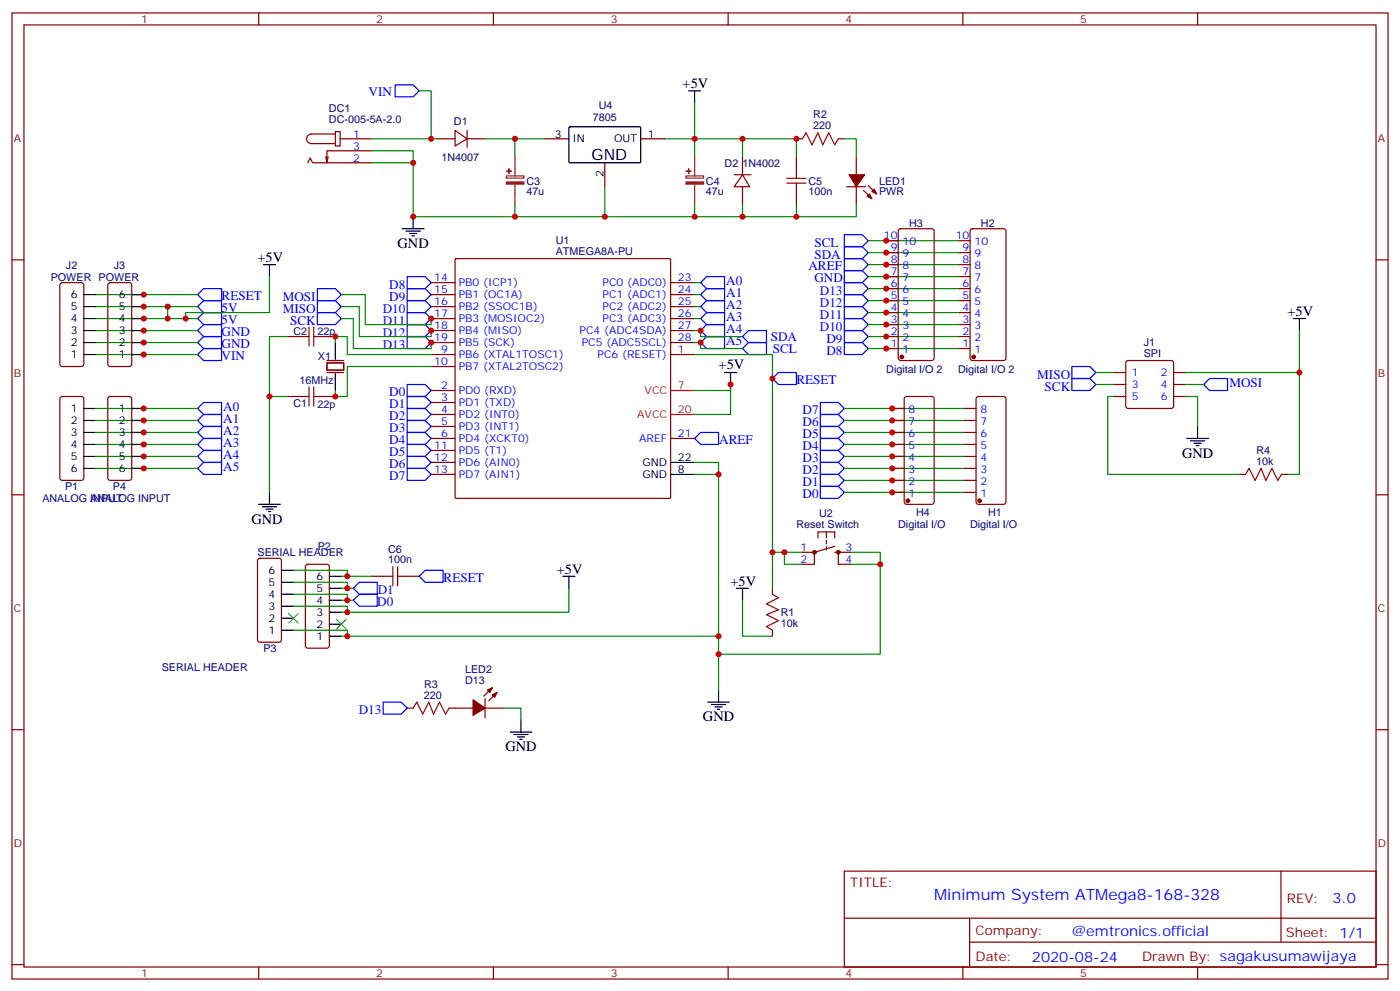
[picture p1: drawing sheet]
<svg xmlns="http://www.w3.org/2000/svg" width="412mm" height="292mm" viewBox="0 0 412 292" stroke-linecap="round" stroke-linejoin="round" font-family="sans-serif">
<g fill="none" stroke="#870000" stroke-width=".35">
<path d="M3.5 3.8h405.4v284.3h-405.4zM7.1 7.3h398.2v277.3h-398.2zM76.2 3.8v3.5M145.3 3.8v3.5M214.5 3.8v3.5M283.6 3.8v3.5M352.8 3.8v3.5M98.8 38.7h1.4v4.3h-1.4zM98.8 39.4h-7.1a1.41 1.41 0 0 0-1.4 1.5 1.41 1.41 0 0 0 1.4 1.4h7.1M134.1 38.4l3.5 2.5-3.5 2.1zM137.6 38.4v4.9M90.7 47.9l.7-1.4 .7 1.4h17.3"/>
<path d="M96.7 46.1l-.4 1.8M100.2 40.9h9.2M109.4 44.4h-13.1v3.5l-.3-1.8M128.8 40.9h5.3M137.6 40.9h5.3M160.5 40.9h7.1M178.2 47.9v7.1M188.7 40.9h7.1M216.3 51.4h4.9M218.7 51.4l2.1 3.6h-4.5zM218.7 46.1v5.3M218.7 55v5.3"/>
<path d="M234.6 40.9h1.8M234.6 46.1v3.6M234.6 56.7v3.6M246.9 40.9h1.8M249.4 55h5.7M252.2 46.1v5.3M252.2 55v5.3M254.4 56l2.4 2.5M255.8 54.6l2.4 2.5M3.5 76.5h3.6M134.1 76.3l.3-.2h62.8l.3 .2 .1 70-.2 .3-63 .1-.3-.2zM261.1 77.9h3.5"/>
<path d="M261.1 74.4h3.5M261.1 70.8h3.5M264.8 67.5l.5-.2h9.2l.6 .4 .1 37.7-.5 .7h-9.4l-.7-.4v-37.7zM282.2 77.9h3.6M282.2 74.4h3.6M282.2 70.8h3.6M286 67.5l.5-.2h9.1l.7 .4v37.7l-.4 .7h-9.4l-.7-.4v-37.7zM405.3 76.5h3.6M17.9 83.4l.4-.2h5.7l.6 .4 .1 23.6-.5 .6-5.9 .1-.6-.5-.1-23.5zM32 83.4l.5-.2h5.6l.7 .4v23.6l-.5 .6-5.8 .1-.7-.5-.1-23.5zM84.7 99.1h3.5M95.2 99.1h3.6"/>
<path d="M127 83.2h7.1M127 86.7h7.1M127 90.2h7.1M127 93.8h7.1M127 97.3h7.1M197.6 83.2h7M197.6 86.7h7M197.6 90.2h7M197.6 93.8h7M197.6 97.3h7M261.1 99.1h3.5M261.1 95.5h3.5"/>
<path d="M261.1 92h3.5M261.1 88.5h3.5M261.1 84.9h3.5M261.1 81.4h3.5M282.2 99.1h3.6M282.2 95.5h3.6M282.2 92h3.6M282.2 88.5h3.6M282.2 84.9h3.6M282.2 81.4h3.6M17.9 116.9l.4-.2h5.7l.6 .4 .1 23.6-.5 .6-5.9 .1-.6-.5-.1-23.5zM32 116.9l.5-.2h5.6l.7 .4v23.6l-.5 .6-5.8 .1-.7-.5-.1-23.5z"/>
<path d="M84.7 116.7h3.5M95.2 116.7h3.6M96.3 106.8h4.9v2.1h-4.9zM96.3 106.1h4.9M96.3 109.6h4.9M127 104.4h7.1M127 114.9h7.1M127 118.5h7.1M127 107.9h7.1M127 100.8h7.1M197.6 104.4h7M197.6 100.8h7"/>
<path d="M261.1 102.6h3.5M266.6 116.9l.5-.2h7.4l.6 .4 .1 30.6-.5 .7h-7.6l-.7-.4-.1-30.6zM282.2 102.6h3.6M287.7 116.9l.5-.2h7.4l.7 .4v30.6l-.4 .7h-7.7l-.6-.4-.1-30.6zM328.1 116.7h3.5M328.1 109.6h3.5M328.1 113.2h3.5M331.8 106.3l.5-.2h12.7l.5 .2 .2 .5v12.7l-.2 .5-.5 .2h-12.7l-.5-.2-.2-.5v-12.7zM345.7 116.7h3.5M345.7 109.6h3.5M345.7 113.2h3.5M127 122h7.1"/>
<path d="M127 125.5h7.1M127 129h7.1M127 132.6h7.1M127 136.1h7.1M127 139.6h7.1M197.6 129h7M262.8 137.9h3.5M262.8 134.3h3.5M262.8 130.8h3.5M262.8 127.3h3.5M262.8 123.8h3.5M262.8 120.2h3.5"/>
<path d="M284 137.9h3.5M284 134.3h3.5M284 130.8h3.5M284 127.3h3.5M284 123.8h3.5M284 120.2h3.5M365.1 139.6h1.8M377.5 139.6h1.7M3.5 145.6h3.6M240.9 158.3v-1.7h5v1.7M243.4 156.6v1.7M243.4 159v1.1"/>
<path d="M262.8 144.9h3.5M262.8 141.4h3.5M284 144.9h3.5M284 141.4h3.5M405.3 145.6h3.6M76.1 164.5l.5-.2h5.6l.6 .5 .1 23.5-.5 .7h-5.8l-.7-.4-.1-23.6zM90.2 166.3l.5-.2h5.6l.7 .4v23.6l-.4 .6-5.9 .1-.7-.5v-23.5zM109.4 169.6h3.5M119.9 169.6h3.6M227.5 173.1v1.8M236.4 162.6h3.5M239.9 162.6v3.5h-3.5"/>
<path d="M243.4 160.8v1.1M245.9 162.6h4.6M245.9 160.8l-6 1.8M246.9 162.6v3.5h3.6M227.5 185.5v1.8M3.5 214.8h3.6M119.9 208.4h1.8M132.3 208.4h7M142.9 208.4h5.3M142.9 205.6v5.6M145 202.4l-2.5 2.5M146.4 203.8l-2.5 2.5"/>
<path d="M405.3 214.8h3.6M248.7 256.4h156.6v28.2h-156.6zM377.3 256.4v20.9M248.7 270.2h156.5M285.6 277.3h119.6M285.6 270.2v14.2M3.5 283.9h3.6M76.2 284.6v3.5M145.3 284.6v3.5M214.5 284.6v3.5M283.6 284.6v3.5M352.8 284.6v3.5"/>
<path d="M405.3 283.9h3.6"/>
</g>
<path d="M197.6 114.9h7M197.6 122h7" fill="none" stroke="#f00" stroke-width=".35"/>
<g fill="none" stroke="#000" stroke-width=".35">
<path d="M167.6 37.5l.3-.2 20.7 .1 .1 .3v10l-.3 .2h-20.7l-.1-.3zM202.8 26.7h3.6M204.6 26.7v3.6M77.6 77.9h3.5M79.4 77.9v3.5M118.5 67.3h6.4M119.6 68h4.2M120.6 68.7h2.2M121.4 69.4h.7M121.7 63.8v3.5M24.7 93.8h3.5M24.7 97.3h3.5"/>
<path d="M24.7 90.2h3.5M24.7 86.7h3.5M38.8 93.8h3.5M38.8 97.3h3.5M38.8 90.2h3.5M38.8 86.7h3.5M381 93.8h3.5M382.8 93.8v3.5M24.7 104.4h3.5M24.7 100.8h3.5M38.8 104.4h3.5M38.8 100.8h3.5"/>
<path d="M98.8 100.8v5M98.8 110v4.9M213.4 109.6h3.6M215.2 109.6v3.6M24.7 120.2h3.5M24.7 123.8h3.5M24.7 127.3h3.5M24.7 130.8h3.5M24.7 134.3h3.5M24.7 137.9h3.5M38.8 120.2h3.5M38.8 123.8h3.5"/>
<path d="M38.8 127.3h3.5M38.8 130.8h3.5M38.8 134.3h3.5M38.8 137.9h3.5M197.6 139.6h7M197.6 136.1h7M349.6 129h6.4M350.7 129.8h4.2M351.7 130.5h2.1M352.4 131.2h.7M352.8 125.5v3.5M76.2 148.4h6.3"/>
<path d="M77.3 149.2h4.2M78.3 149.9h2.1M79 150.6h.7M79.4 144.9v3.5M82.9 178.4h3.5M82.9 174.9h3.5M82.9 171.4h3.5M82.9 167.9h3.5M97 173.1h3.5M97 176.7h3.5M97 169.6h3.5M165.8 169.6h3.5"/>
<path d="M167.6 169.6v3.5M217 173.1h3.5M218.7 173.1v3.6M82.9 185.5h3.5M82.9 182h3.5M97 187.3h3.5M97 183.7h3.5M97 180.2h3.5M150.3 215.5h6.3M151.3 216.2h4.3M152.4 216.9h2.1M153.1 217.6h.7"/>
<path d="M153.5 211.9v3.6M208.5 206.7h6.3M209.5 207.4h4.3M210.6 208.1h2.1M211.3 208.8h.7M211.7 203.1v3.6"/>
</g>
<g fill="#870000" stroke="#870000" stroke-width=".35">
<path d="M255.4 57.8l.7-.7 .7 1.4z"/>
<path d="M256.8 56.4l.7-.7 .7 1.4z"/>
<path d="M250.1 51.4h4.6l-2.5 3.6z"/>
<path d="M145 204.5l1.4-.7-.7 1.4z"/>
<path d="M143.6 203.1l1.4-.7-.7 1.4z"/>
<path d="M139.3 206l3.6 2.4-3.6 2.1z"/>
<circle cx="288.6" cy="147.4" r=".53"/>
<circle cx="286.8" cy="105.1" r=".53"/>
<circle cx="265.6" cy="105.1" r=".53"/>
<circle cx="267.4" cy="147.4" r=".53"/>
</g>
<g fill="none" stroke="#00f" stroke-width=".35">
<path d="M116.4 25h5.3l1.8 1.7-1.8 1.8h-5.3zM248.7 79.7h5.3l1.8 1.7-1.8 1.8h-5.3zM248.7 76.1h5.3l1.8 1.8-1.8 1.8h-5.3zM248.7 72.6h5.3l1.8 1.8-1.8 1.7h-5.3zM248.7 69.1h5.3l1.8 1.7-1.8 1.8h-5.3zM58.2 97.3l1.8-1.8h5.3v3.6h-5.3zM58.2 93.8l1.8-1.8h5.3v3.5h-5.3zM58.2 90.2l1.8-1.7h5.3v3.5h-5.3zM58.2 86.7l1.8-1.8h5.3v3.6h-5.3zM93.5 92h5.3l1.7 1.8-1.7 1.7h-5.3zM93.5 88.5h5.3l1.7 1.7-1.7 1.8h-5.3zM93.5 84.9h5.3l1.7 1.8-1.7 1.8h-5.3z"/>
<path d="M119.9 81.4h5.3l1.8 1.8-1.8 1.7h-5.3zM119.9 84.9h5.3l1.8 1.8-1.8 1.8h-5.3zM119.9 88.5h5.3l1.8 1.7-1.8 1.8h-5.3zM119.9 92h5.3l1.8 1.8-1.8 1.7h-5.3zM119.9 95.5h5.3l1.8 1.8-1.8 1.8h-5.3zM119.9 99.1h5.3l1.8 1.7-1.8 1.8h-5.3zM206.4 83.2l1.7-1.8h5.3v3.5h-5.3zM206.4 86.7l1.7-1.8h5.3v3.6h-5.3zM206.4 90.2l1.7-1.7h5.3v3.5h-5.3zM206.4 93.8l1.7-1.8h5.3v3.5h-5.3zM206.4 97.3l1.7-1.8h5.3v3.6h-5.3zM218.7 99.1l1.8-1.8h5.3v3.5h-5.3z"/>
<path d="M248.7 97.3h5.3l1.8 1.8-1.8 1.7h-5.3zM248.7 93.8h5.3l1.8 1.7-1.8 1.8h-5.3zM248.7 90.2h5.3l1.8 1.8-1.8 1.8h-5.3zM248.7 86.7h5.3l1.8 1.8-1.8 1.7h-5.3zM248.7 83.2h5.3l1.8 1.7-1.8 1.8h-5.3zM58.2 104.4l1.8-1.8h5.3v3.5h-5.3zM58.2 100.8l1.8-1.7h5.3v3.5h-5.3zM119.9 113.2h5.3l1.8 1.7-1.8 1.8h-5.3zM119.9 116.7h5.3l1.8 1.8-1.8 1.7h-5.3zM206.4 100.8l1.7-1.7h5.3v3.5h-5.3zM218.7 102.6l1.8-1.8h5.3v3.6h-5.3zM227.5 111.4l1.8-1.8h5.3v3.6h-5.3z"/>
<path d="M241.7 118.5h5.2l1.8 1.7-1.8 1.8h-5.2zM248.7 100.8h5.3l1.8 1.8-1.8 1.8h-5.3zM315.7 111.4h5.3l1.8 1.8-1.8 1.7h-5.3zM315.7 107.9h5.3l1.8 1.7-1.8 1.8h-5.3zM354.5 113.2l1.8-1.8h5.3v3.5h-5.3zM58.2 137.9l1.8-1.8h5.3v3.5h-5.3zM58.2 134.3l1.8-1.7h5.3v3.5h-5.3zM58.2 130.8l1.8-1.8h5.3v3.6h-5.3zM58.2 123.8l1.8-1.8h5.3v3.5h-5.3zM58.2 120.2l1.8-1.7h5.3v3.5h-5.3zM60 125.5h5.3v3.5h-5.3l-1.8-1.7zM119.9 120.2h5.3l1.8 1.8-1.8 1.8h-5.3z"/>
<path d="M119.9 123.8h5.3l1.8 1.7-1.8 1.8h-5.3zM119.9 127.3h5.3l1.8 1.7-1.8 1.8h-5.3zM119.9 130.8h5.3l1.8 1.8-1.8 1.7h-5.3zM119.9 134.3h5.3l1.8 1.8-1.8 1.8h-5.3zM119.9 137.9h5.3l1.8 1.7-1.8 1.8h-5.3zM204.6 129l1.8-1.7h5.3v3.5h-5.3zM241.7 139.6h5.2l1.8 1.8-1.8 1.8h-5.2zM241.7 136.1h5.2l1.8 1.8-1.8 1.7h-5.2zM241.7 132.6h5.2l1.8 1.7-1.8 1.8h-5.2zM241.7 129h5.2l1.8 1.8-1.8 1.8h-5.2zM241.7 125.5h5.2l1.8 1.8-1.8 1.7h-5.2zM241.7 122h5.2l1.8 1.8-1.8 1.7h-5.2z"/>
<path d="M241.7 143.2h5.2l1.8 1.7-1.8 1.8h-5.2zM104.1 173.1l1.7-1.7h5.3v3.5h-5.3zM105.8 174.9h5.3v3.5h-5.3l-1.7-1.7zM123.5 169.6l1.7-1.7h5.3v3.5h-5.3zM112.9 206.7h5.3l1.7 1.7-1.7 1.8h-5.3z"/>
</g>
<g fill="none" stroke="#008700" stroke-width=".35">
<path d="M123.5 26.7h3.5v14.2M204.6 30.3v15.8M109.4 44.4h12.3v19.4h82.9v-3.5M109.4 40.9h19.4M109.4 47.9h12.3M142.9 40.9h17.6M151.7 40.9v5.2M178.2 55v8.8M195.8 40.9h38.8v5.2M218.7 40.9v5.2M248.7 40.9h3.5v5.2M151.7 60.3v3.5"/>
<path d="M218.7 60.3v3.5M234.6 60.3v3.5h-30M252.2 60.3v3.5h-17.6M255.8 70.8h26.4M255.8 74.4h26.4M255.8 77.9h26.4M28.2 97.3h30M28.2 93.8h30M28.2 90.2h30M28.2 86.7h30M49.4 90.2v3.6M79.4 81.4v10.6h-24.7v1.8"/>
<path d="M84.7 99.1h-5.3v45.8M100.5 93.8h3.6v8.8h22.9v-1.8M100.5 90.2h5.3v8.9h21.2v-1.8M100.5 86.7h7.1v8.8h19.4v-1.7M204.6 97.3h1.8v1.8h12.3M204.6 93.8h1.8M204.6 90.2h1.8M204.6 86.7h1.8M204.6 83.2h1.8M255.8 81.4h26.4M255.8 84.9h26.4M255.8 88.5h26.4"/>
<path d="M255.8 92h26.4M255.8 95.5h26.4M255.8 99.1h26.4M382.8 97.3v42.3h-3.6M28.2 104.4h30M28.2 100.8h30M79.4 116.7h5.3M98.8 100.8v-1.7h3.5v5.3h24.7M127 107.9h-24.7v8.8h-3.5v-1.8M204.6 114.9h10.6v-1.7v8.8h-10.6M204.6 100.8h1.8v1.8h12.3M204.6 104.4h22.9v68.7"/>
<path d="M255.8 102.6h26.4M322.8 109.6h5.3M322.8 113.2h5.3M328.1 116.7h-1.8v22.9h38.8M349.2 116.7h3.6v8.8M349.2 109.6h33.6M349.2 113.2h5.3M28.2 120.2h30M28.2 123.8h30M28.2 127.3h30M28.2 130.8h30M28.2 134.3h30"/>
<path d="M28.2 137.9h30M204.6 136.1h7.1v67M204.6 139.6h7.1M248.7 120.2h35.3M248.7 123.8h35.3M248.7 127.3h35.3M248.7 130.8h35.3M248.7 134.3h35.3M248.7 137.9h35.3M248.7 141.4h35.3M248.7 144.9h35.3M86.4 167.9h15.9v1.7"/>
<path d="M86.4 171.4h15.9v1.7M86.4 174.9h15.9v1.8M86.4 178.4h15.9v1.8M100.5 169.6h8.9M100.5 173.1h3.6M100.5 176.7h3.6M167.6 173.1v7.1h-67.1M218.7 176.7v10.6h8.8M227.5 162.6h8.9M231.1 162.6v3.5h5.3M250.5 162.6h8.8v29.9h-47.6M250.5 166.1h8.8"/>
<path d="M86.4 185.5h15.9v1.8M100.5 187.3h111.2M148.2 208.4h5.3v3.5"/>
</g>
<g fill="none" stroke="#a10000" stroke-width=".35">
<path d="M231.8 53.9h5.6M231.8 52.5h5.6M234.6 49.7v2.8M234.6 53.9v2.8M236.4 40.9l1-1.8 1.8 3.5 1.7-3.5 1.5 3.5 1.7-3.5 1.8 3.5 1-1.7M88.2 99.1h2.8M91 96.2v5.7M92.4 96.2v5.7M92.4 99.1h2.8M88.2 116.7h2.8M91 113.9v5.6M92.4 113.9v5.6"/>
<path d="M92.4 116.7h2.8M366.9 139.6l1-1.7 1.8 3.5 1.8-3.5 1.4 3.5 1.7-3.5 1.8 3.5 1.1-1.8M112.9 169.6h2.8M115.7 166.8v5.6M117.1 166.8v5.6M117.1 169.6h2.8M227.5 174.9l1.8 1.1-3.5 1.7 3.5 1.8-3.5 1.4 3.5 1.8-3.5 1.7 1.7 1.1M121.7 208.4l1.1-1.7 1.7 3.5 1.8-3.5 1.4 3.5 1.8-3.5 1.7 3.5 1.1-1.8"/>
</g>
<path d="M149.2 51.8h5.1v.6h-5.1zM151.7 46.1v5.7M151.7 54.3v6M202.1 51.8h5.2v.6h-5.2zM204.6 46.1v5.7M204.6 54.3v6" fill="none" stroke="#8c2424" stroke-width=".35"/>
<g fill="#8c2424" stroke="#8c2424" stroke-width=".35">
<path d="M149.2 53.6h5.1v.6h-5.1z"/>
<path d="M149.2 50.4h1.4z"/>
<path d="M149.9 49.7l.1 1.4z"/>
<path d="M202.1 53.6h5.2v.6h-5.2z"/>
<path d="M202.1 50.4h1.5z"/>
<path d="M202.8 49.7l.1 1.4z"/>
</g>
<path d="M85 180.6l2.8 2.8M87.8 180.6l-2.8 2.8M99.1 182.3l2.9 2.8M102 182.3l-2.9 2.8" fill="none" stroke="#3c3" stroke-width=".35"/>
<g fill="none" stroke="#870000" stroke-width=".71">
<circle cx="239.9" cy="162.6" r=".35"/>
<circle cx="246.9" cy="162.6" r=".35"/>
</g>
<g fill="#c00">
<circle cx="42.3" cy="120.2" r=".88"/>
<circle cx="42.3" cy="123.8" r=".88"/>
<circle cx="42.3" cy="127.3" r=".88"/>
<circle cx="42.3" cy="130.8" r=".88"/>
<circle cx="42.3" cy="134.3" r=".88"/>
<circle cx="42.3" cy="137.9" r=".88"/>
<circle cx="42.3" cy="86.7" r=".88"/>
<circle cx="42.3" cy="90.2" r=".88"/>
<circle cx="42.3" cy="93.8" r=".88"/>
<circle cx="42.3" cy="97.3" r=".88"/>
<circle cx="42.3" cy="100.8" r=".88"/>
<circle cx="42.3" cy="104.4" r=".88"/>
<circle cx="151.7" cy="40.9" r=".88"/>
<circle cx="121.7" cy="47.9" r=".88"/>
<circle cx="121.7" cy="63.8" r=".88"/>
<circle cx="127" cy="97.3" r=".88"/>
<circle cx="102.3" cy="187.3" r=".88"/>
<circle cx="102.3" cy="176.7" r=".88"/>
<circle cx="102.3" cy="169.6" r=".88"/>
<circle cx="79.4" cy="116.7" r=".88"/>
<circle cx="227.5" cy="111.4" r=".88"/>
<circle cx="178.2" cy="63.8" r=".88"/>
<circle cx="211.7" cy="192.5" r=".88"/>
<circle cx="218.7" cy="40.9" r=".88"/>
<circle cx="206.4" cy="100.8" r=".88"/>
<circle cx="151.7" cy="63.8" r=".88"/>
<circle cx="98.8" cy="99.1" r=".88"/>
<circle cx="98.8" cy="116.7" r=".88"/>
<circle cx="211.7" cy="139.6" r=".88"/>
<circle cx="204.6" cy="40.9" r=".88"/>
<circle cx="54.7" cy="93.8" r=".88"/>
<circle cx="206.4" cy="97.3" r=".88"/>
<circle cx="215.2" cy="113.2" r=".88"/>
<circle cx="218.7" cy="63.8" r=".88"/>
<circle cx="259.3" cy="166.1" r=".88"/>
<circle cx="204.6" cy="63.8" r=".88"/>
<circle cx="211.7" cy="187.3" r=".88"/>
<circle cx="102.3" cy="173.1" r=".88"/>
<circle cx="102.3" cy="180.2" r=".88"/>
<circle cx="234.6" cy="40.9" r=".88"/>
<circle cx="234.6" cy="63.8" r=".88"/>
<circle cx="382.8" cy="109.6" r=".88"/>
<circle cx="127" cy="100.8" r=".88"/>
<circle cx="127" cy="93.8" r=".88"/>
<circle cx="49.4" cy="90.2" r=".88"/>
<circle cx="49.4" cy="93.8" r=".88"/>
<circle cx="231.1" cy="162.6" r=".88"/>
<circle cx="227.5" cy="162.6" r=".88"/>
<circle cx="127" cy="40.9" r=".88"/>
<circle cx="261.1" cy="70.8" r=".88"/>
<circle cx="261.1" cy="74.4" r=".88"/>
<circle cx="261.1" cy="77.9" r=".88"/>
<circle cx="261.1" cy="81.4" r=".88"/>
<circle cx="261.1" cy="84.9" r=".88"/>
<circle cx="261.1" cy="88.5" r=".88"/>
<circle cx="261.1" cy="92" r=".88"/>
<circle cx="261.1" cy="95.5" r=".88"/>
<circle cx="261.1" cy="99.1" r=".88"/>
<circle cx="261.1" cy="102.6" r=".88"/>
<circle cx="262.8" cy="144.9" r=".88"/>
<circle cx="262.8" cy="141.4" r=".88"/>
<circle cx="262.8" cy="137.9" r=".88"/>
<circle cx="262.8" cy="134.3" r=".88"/>
<circle cx="262.8" cy="130.8" r=".88"/>
<circle cx="262.8" cy="127.3" r=".88"/>
<circle cx="262.8" cy="123.8" r=".88"/>
<circle cx="262.8" cy="120.2" r=".88"/>
</g>
<text font-size="4.6" x="174.3" y="47.2">GND</text>
<text font-size="4.6" fill="#00f" x="275.2" y="264.9">Minimum System ATMega8-168-328</text>
<g font-size="4.2">
<text x="201.1" y="26">+5V</text>
<text x="75.8" y="77.2">+5V</text>
<text x="117.1" y="73">GND</text>
<text x="379.2" y="93.1">+5V</text>
<text x="211.7" y="108.5">+5V</text>
<text x="348.2" y="134.7">GND</text>
<text x="74.1" y="154.4">GND</text>
<text x="164" y="168.9">+5V</text>
<text x="215.2" y="172.4">+5V</text>
<text x="207.1" y="212.3">GND</text>
<text x="148.9" y="221.1">GND</text>
</g>
<g font-size="4.2" fill="#00f">
<text x="392.5" y="265.7">3.0</text>
<text x="315.7" y="275.4">@emtronics.official</text>
<text x="304" y="283">2020-08-24</text>
</g>
<g font-size="3.9" fill="#00f">
<text x="108.6" y="28.4">VIN</text>
<text x="239.9" y="76.3">SDA</text>
<text x="239.9" y="72.8">SCL</text>
<text x="213.9" y="83.9">A0</text>
<text x="238.1" y="79.5">AREF</text>
<text x="239.9" y="83">GND</text>
<text x="65.3" y="88.3">RESET</text>
<text x="83.3" y="88.5">MOSI</text>
<text x="114.7" y="84.9">D8</text>
<text x="114.7" y="88.5">D9</text>
<text x="213.9" y="87.4">A1</text>
<text x="241.5" y="86.7">D13</text>
<text x="65.3" y="95.4">5V</text>
<text x="65.3" y="91.9">5V</text>
<text x="83.3" y="92">MISO</text>
<text x="85.5" y="95.5">SCK</text>
<text x="112.7" y="92">D10</text>
<text x="112.7" y="95.5">D11</text>
<text x="213.9" y="90.9">A2</text>
<text x="213.9" y="94.5">A3</text>
<text x="241.5" y="93.8">D11</text>
<text x="241.5" y="90.2">D12</text>
<text x="65.3" y="98.9">GND</text>
<text x="112.7" y="99.1">D12</text>
<text x="213.9" y="98">A4</text>
<text x="213.9" y="101.5">A5</text>
<text x="227" y="100.5">SDA</text>
<text x="241.5" y="97.3">D10</text>
<text x="243.4" y="100.8">D9</text>
<text x="65.3" y="106">VIN</text>
<text x="65.3" y="102.5">GND</text>
<text x="112.7" y="102.6">D13</text>
<text x="227.6" y="104">SCL</text>
<text x="243.4" y="104.4">D8</text>
<text x="234.6" y="113">RESET</text>
<text x="305.5" y="111.4">MISO</text>
<text x="362.1" y="113.9">MOSI</text>
<text x="114.7" y="116.7">D0</text>
<text x="307.7" y="114.9">SCK</text>
<text x="65.7" y="124.5">A1</text>
<text x="65.7" y="120.9">A0</text>
<text x="114.7" y="120.2">D1</text>
<text x="114.7" y="123.8">D2</text>
<text x="236.4" y="125.5">D6</text>
<text x="236.4" y="122">D7</text>
<text x="65.7" y="131.5">A3</text>
<text x="65.7" y="128">A2</text>
<text x="114.7" y="127.3">D3</text>
<text x="114.7" y="130.8">D4</text>
<text x="211.8" y="130.6">AREF</text>
<text x="236.4" y="129">D5</text>
<text x="65.7" y="135">A4</text>
<text x="114.7" y="134.3">D5</text>
<text x="114.7" y="137.9">D6</text>
<text x="236.4" y="136.1">D3</text>
<text x="236.4" y="132.6">D4</text>
<text x="65.7" y="138.6">A5</text>
<text x="114.7" y="141.4">D7</text>
<text x="236.4" y="143.2">D1</text>
<text x="236.4" y="139.6">D2</text>
<text x="236.4" y="146.7">D0</text>
<text x="130.7" y="171.2">RESET</text>
<text x="111.1" y="178.3">D0</text>
<text x="111.3" y="174.8">D1</text>
<text x="105.7" y="210.2">D13</text>
</g>
<g font-size="3.9" fill="#800">
<text x="250.5" y="261">TITLE:</text>
<text x="379.1" y="265.7">REV:</text>
<text x="287.4" y="275.2">Company:</text>
<text x="378.7" y="275.8">Sheet: 1/1</text>
<text x="287.4" y="282.9">Date:</text>
<text x="336.4" y="282.9">Drawn By: sagakusumawijaya</text>
</g>
<g font-size="3.2" fill="#800">
<text x="41.6" y="6.8">1</text>
<text x="110.8" y="6.8">2</text>
<text x="179.9" y="6.8">3</text>
<text x="249.1" y="6.8">4</text>
<text x="318.2" y="6.8">5</text>
<text x="4.1" y="41.9">A</text>
<text x="405.9" y="41.9">A</text>
<text x="4.1" y="111.1">B</text>
<text x="405.9" y="111.1">B</text>
<text x="4.1" y="180.2">C</text>
<text x="405.9" y="180.2">C</text>
<text x="4.1" y="249.3">D</text>
<text x="405.9" y="249.3">D</text>
<text x="41.6" y="287.6">1</text>
<text x="110.8" y="287.6">2</text>
<text x="179.9" y="287.6">3</text>
<text x="249.1" y="287.6">4</text>
<text x="318.2" y="287.6">5</text>
</g>
<g font-size="3.2" fill="#000080">
<text x="96.9" y="32.9">DC1</text>
<text x="174.6" y="35.6">7805</text>
<text x="176.4" y="32">U4</text>
<text x="239.6" y="34.8">R2</text>
<text x="96.9" y="36.1">DC-005-5A-2.0</text>
<text x="133.7" y="36.7">D1</text>
<text x="239.5" y="38">220</text>
<text x="130.1" y="47.3">1N4007</text>
<text x="213.4" y="49.1">D2</text>
<text x="218.7" y="49.2">1N4002</text>
<text x="155" y="57.5">47u</text>
<text x="155" y="54.4">C3</text>
<text x="208" y="57.5">47u</text>
<text x="208" y="54.4">C4</text>
<text x="238.1" y="57.5">100n</text>
<text x="238.1" y="54.4">C5</text>
<text x="258.9" y="57.5">PWR</text>
<text x="258.9" y="54.3">LED1</text>
<text x="163.7" y="71.9">U1</text>
<text x="267.8" y="66.7">H3</text>
<text x="288.9" y="66.7">H2</text>
<text x="163.7" y="75.1">ATMEGA8A-PU</text>
<text x="15" y="82.6">POWER POWER</text>
<text x="19.4" y="79.1">J2</text>
<text x="33.5" y="79.1">J3</text>
<text x="86.4" y="98.5">C2</text>
<text x="93.5" y="98.5">22p</text>
<text x="336.9" y="101.8">J1</text>
<text x="93.6" y="105.9">X1</text>
<text x="336.9" y="105.1">SPI</text>
<text x="88.2" y="113">16MHz</text>
<text x="261.1" y="109.6">Digital I/O 2</text>
<text x="282.2" y="109.6">Digital I/O 2</text>
<text x="86.4" y="119.7">C1</text>
<text x="93.5" y="120.1">22p</text>
<text x="370.1" y="136.8">10k</text>
<text x="370.1" y="133.6">R4</text>
<text x="12.5" y="147.8">ANALOG INPUT</text>
<text x="19.2" y="144.3">P1</text>
<text x="26.6" y="147.8">ANALOG INPUT</text>
<text x="33.3" y="144.3">P4</text>
<text x="234.6" y="155.5">Reset Switch</text>
<text x="241.3" y="152.3">U2</text>
<text x="264.6" y="155.5">Digital I/O</text>
<text x="269.9" y="152">H4</text>
<text x="285.8" y="155.5">Digital I/O</text>
<text x="291" y="152">H1</text>
<text x="93.6" y="161.8">P2</text>
<text x="75.8" y="163.8">SERIAL HEADER</text>
<text x="114.3" y="165.7">100n</text>
<text x="114.3" y="162.6">C6</text>
<text x="230" y="184.5">10k</text>
<text x="230" y="181.4">R1</text>
<text x="77.6" y="192">P3</text>
<text x="47.6" y="197.6">SERIAL HEADER</text>
<text x="124.9" y="202.4">R3</text>
<text x="137" y="201.4">D13</text>
<text x="137" y="198.2">LED2</text>
<text x="124.9" y="205.6">220</text>
</g>
<g font-size="3.2" fill="#00f">
<text x="104.1" y="40.5">1</text>
<text x="104.1" y="47.6">2</text>
<text x="104.1" y="44">3</text>
<text x="260.4" y="70.5">10</text>
<text x="281.5" y="70.5">10</text>
<text x="262.4" y="77.5">8</text>
<text x="262.4" y="74">9</text>
<text x="265.9" y="75.8">9</text>
<text x="265.9" y="72.2">10</text>
<text x="283.6" y="77.5">8</text>
<text x="283.6" y="74">9</text>
<text x="287.1" y="75.8">9</text>
<text x="287.1" y="72.2">10</text>
<text x="127.9" y="82.8">14</text>
<text x="199.7" y="82.8">23</text>
<text x="262.4" y="81.1">7</text>
<text x="265.9" y="82.8">7</text>
<text x="265.9" y="79.3">8</text>
<text x="283.6" y="81.1">7</text>
<text x="287.1" y="82.8">7</text>
<text x="287.1" y="79.3">8</text>
<text x="127.9" y="86.4">15</text>
<text x="127.9" y="89.9">16</text>
<text x="135.1" y="84.2">PB0 (ICP1)</text>
<text x="135.1" y="87.8">PB1 (OC1A)</text>
<text x="177.5" y="84.2">PC0 (ADC0)</text>
<text x="177.5" y="87.8">PC1 (ADC1)</text>
<text x="199.7" y="86.4">24</text>
<text x="199.7" y="89.9">25</text>
<text x="262.4" y="88.1">5</text>
<text x="262.4" y="84.6">6</text>
<text x="265.9" y="89.9">5</text>
<text x="265.9" y="86.4">6</text>
<text x="283.6" y="88.1">5</text>
<text x="283.6" y="84.6">6</text>
<text x="287.1" y="89.9">5</text>
<text x="287.1" y="86.4">6</text>
<text x="127.9" y="93.4">17</text>
<text x="135.1" y="91.3">PB2 (SSOC1B)</text>
<text x="135.1" y="94.8">PB3 (MOSIOC2)</text>
<text x="177.5" y="91.3">PC2 (ADC2)</text>
<text x="177.5" y="94.8">PC3 (ADC3)</text>
<text x="199.7" y="93.4">26</text>
<text x="262.4" y="95.2">3</text>
<text x="262.4" y="91.7">4</text>
<text x="265.9" y="93.4">4</text>
<text x="283.6" y="95.2">3</text>
<text x="283.6" y="91.7">4</text>
<text x="287.1" y="93.4">4</text>
<text x="127.9" y="96.9">18</text>
<text x="127.9" y="100.5">19</text>
<text x="135.1" y="98.4">PB4 (MISO)</text>
<text x="135.1" y="101.9">PB5 (SCK)</text>
<text x="170.7" y="98.4">PC4 (ADC4SDA)</text>
<text x="171.4" y="101.9">PC5 (ADC5SCL)</text>
<text x="199.7" y="96.9">27</text>
<text x="199.7" y="100.5">28</text>
<text x="262.4" y="98.7">2</text>
<text x="265.9" y="100.5">2</text>
<text x="265.9" y="96.9">3</text>
<text x="283.6" y="98.7">2</text>
<text x="287.1" y="100.5">2</text>
<text x="287.1" y="96.9">3</text>
<text x="127.9" y="107.5">10</text>
<text x="129.9" y="104">9</text>
<text x="135.1" y="105.4">PB6 (XTAL1TOSC1)</text>
<text x="176" y="105.4">PC6 (RESET)</text>
<text x="199.7" y="104">1</text>
<text x="262.4" y="102.2">1</text>
<text x="265.9" y="104">1</text>
<text x="283.6" y="102.2">1</text>
<text x="287.1" y="104">1</text>
<text x="135.1" y="108.9">PB7 (XTAL2TOSC2)</text>
<text x="333.4" y="110.7">1</text>
<text x="341.9" y="110.7">2</text>
<text x="129.9" y="114.6">2</text>
<text x="129.9" y="118.1">3</text>
<text x="135.1" y="116">PD0 (RXD)</text>
<text x="135.1" y="119.5">PD1 (TXD)</text>
<text x="333.4" y="114.2">3</text>
<text x="333.4" y="117.8">5</text>
<text x="341.9" y="114.2">4</text>
<text x="341.9" y="117.8">6</text>
<text x="129.9" y="121.6">4</text>
<text x="129.9" y="125.2">5</text>
<text x="135.1" y="123">PD2 (INT0)</text>
<text x="267.7" y="125.2">7</text>
<text x="267.7" y="121.6">8</text>
<text x="288.8" y="125.2">7</text>
<text x="288.8" y="121.6">8</text>
<text x="129.9" y="128.7">6</text>
<text x="135.1" y="126.6">PD3 (INT1)</text>
<text x="135.1" y="130.1">PD4 (XCKT0)</text>
<text x="188.3" y="130.1">AREF</text>
<text x="199.7" y="128.7">21</text>
<text x="267.7" y="128.7">6</text>
<text x="288.8" y="128.7">6</text>
<text x="127.9" y="132.2">11</text>
<text x="127.9" y="135.7">12</text>
<text x="135.1" y="133.6">PD5 (T1)</text>
<text x="135.1" y="137.2">PD6 (AIN0)</text>
<text x="267.7" y="135.7">4</text>
<text x="267.7" y="132.2">5</text>
<text x="288.8" y="135.7">4</text>
<text x="288.8" y="132.2">5</text>
<text x="127.9" y="139.3">13</text>
<text x="135.1" y="140.7">PD7 (AIN1)</text>
<text x="267.7" y="142.8">2</text>
<text x="267.7" y="139.3">3</text>
<text x="288.8" y="142.8">2</text>
<text x="288.8" y="139.3">3</text>
<text x="267.7" y="146.3">1</text>
<text x="288.8" y="146.3">1</text>
<text x="235.8" y="162.2">1</text>
<text x="235.8" y="165.7">2</text>
<text x="249.1" y="162.2">3</text>
<text x="249.1" y="165.7">4</text>
</g>
<g font-size="3.2">
<text x="163.4" y="40.5">3</text>
<text x="168.6" y="41.9">IN</text>
<text x="180.9" y="41.9">OUT</text>
<text x="190.9" y="40.5">1</text>
<text x="177.8" y="52" transform="rotate(-90 177.8 52)">2</text>
<text x="20.9" y="87.8">6</text>
<text x="35" y="87.8">6</text>
<text x="20.9" y="94.8">4</text>
<text x="20.9" y="91.3">5</text>
<text x="35" y="94.8">4</text>
<text x="35" y="91.3">5</text>
<text x="20.9" y="101.9">2</text>
<text x="20.9" y="98.4">3</text>
<text x="35" y="101.9">2</text>
<text x="35" y="98.4">3</text>
<text x="20.9" y="105.4">1</text>
<text x="35" y="105.4">1</text>
<text x="20.9" y="121.3">1</text>
<text x="20.9" y="124.8">2</text>
<text x="35" y="121.3">1</text>
<text x="35" y="124.8">2</text>
<text x="20.9" y="128.3">3</text>
<text x="20.9" y="131.9">4</text>
<text x="35" y="128.3">3</text>
<text x="35" y="131.9">4</text>
<text x="20.9" y="135.4">5</text>
<text x="35" y="135.4">5</text>
<text x="189.2" y="137.2">GND</text>
<text x="199.7" y="135.7">22</text>
<text x="20.9" y="138.9">6</text>
<text x="35" y="138.9">6</text>
<text x="189.2" y="140.7">GND</text>
<text x="199.7" y="139.3">8</text>
<text x="79.1" y="172.4">5</text>
<text x="79.1" y="168.9">6</text>
<text x="93.2" y="170.7">6</text>
<text x="79.1" y="179.5">3</text>
<text x="79.1" y="176">4</text>
<text x="93.2" y="177.7">4</text>
<text x="93.2" y="174.2">5</text>
<text x="79.1" y="183">2</text>
<text x="93.2" y="184.8">2</text>
<text x="93.2" y="181.3">3</text>
<text x="79.1" y="186.5">1</text>
<text x="93.2" y="188.3">1</text>
</g>
<g font-size="3.2" fill="#f00">
<text x="189.9" y="116">VCC</text>
<text x="199.7" y="114.6">7</text>
<text x="187.7" y="123">AVCC</text>
<text x="199.7" y="121.6">20</text>
</g>
</svg>
